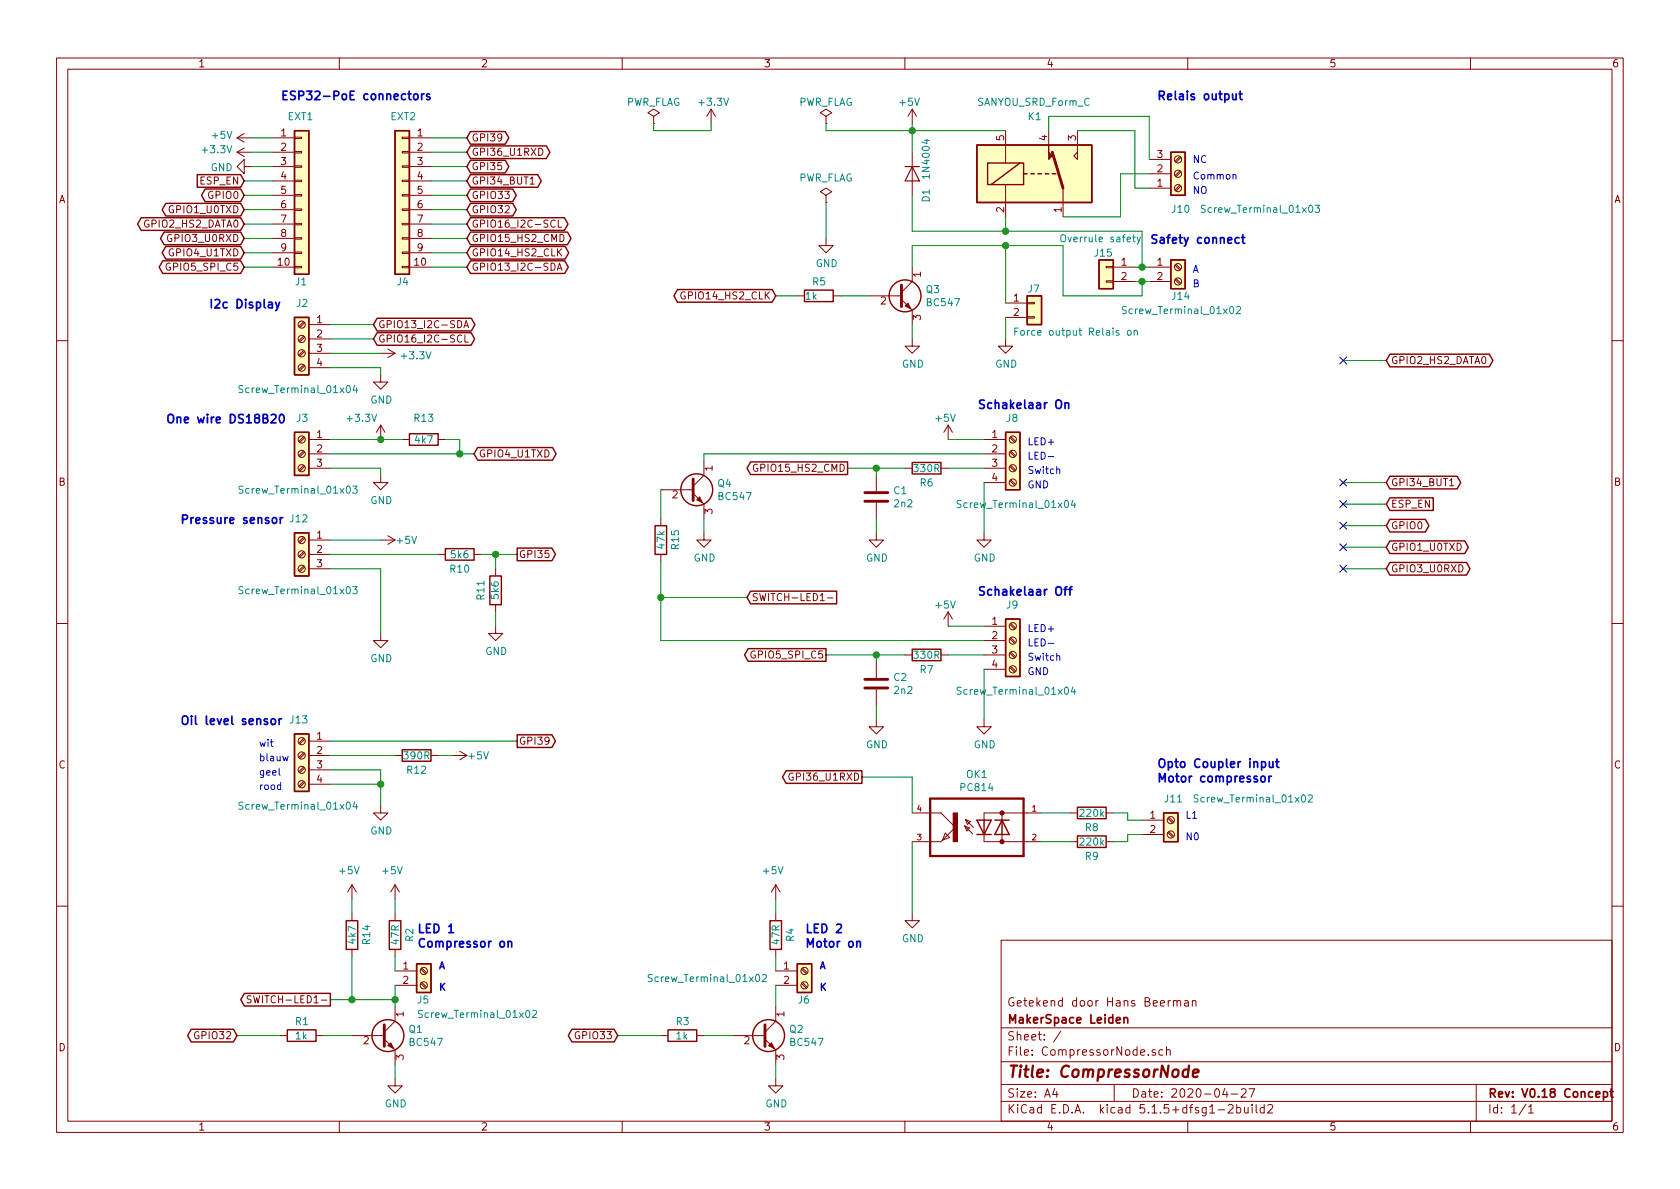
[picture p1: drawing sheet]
<svg xmlns="http://www.w3.org/2000/svg" width="297mm" height="210mm" viewBox="0 0 297 210" stroke-linecap="round" stroke-linejoin="round" font-family="sans-serif">
<g fill="none" stroke="#840000" stroke-width=".18">
<path d="M10 10.3h277v189.9h-277zM12 12.2h273v186.1h-273zM60 10.3v1.9M110 10.3v1.9M125.7 19.3l-.7 1.3M125.7 19.3v2.5M125.7 19.3l.8 1.3M160 10.3v1.9M161.3 19.3v2.5M161.3 19.3l-.8 1.3M161.3 19.3l.8 1.3M210 10.3v1.9"/>
<path d="M260 10.3v1.9M41.9 24.4h2.5M41.9 26.9h2.5M41.9 24.4l1.3 .7M41.9 26.9l1.3 .8M43.2 29.5v-1.3l-1.3 1.3 1.3 1.2v-1.2h1.2M43.2 23.6l-1.3 .8M43.2 26.2l-1.3 .7M48.3 24.4h3.8M48.3 26.9h3.8M48.3 29.5h3.8M48.3 32h3.8"/>
<path d="M48.3 34.5h3.8M48.3 37.1h3.8M48.3 39.6h3.8M52.1 39.5h1.2v.2h-1.2zM52.1 37h1.2v.2h-1.2zM52.1 31.9h1.2v.2h-1.2zM52.1 29.3h1.2v.3h-1.2zM52.1 26.8h1.2v.2h-1.2zM52.1 24.3h1.2v.2h-1.2zM52.1 34.4h1.2v.3h-1.2zM71.1 39.5h1.3v.2h-1.3zM71.1 37h1.3v.2h-1.3z"/>
<path d="M71.1 31.9h1.3v.2h-1.3zM71.1 29.3h1.3v.3h-1.3zM71.1 26.8h1.3v.2h-1.3zM71.1 24.3h1.3v.2h-1.3zM71.1 34.4h1.3v.3h-1.3zM72.4 24.4h3.8M72.4 26.9h3.8M72.4 29.5h3.8M72.4 32h3.8M72.4 34.5h3.8M72.4 37.1h3.8M72.4 39.6h3.8"/>
<path d="M93.8 32.6h.7M95.2 26.2a.64 .64 0 0 1 .8 .6 .64 .64 0 0 1-.8 .7zM98.1 39a.5 .5 0 0 0-.6 0 .5 .5 0 0 0-.1 .6 .45 .45 0 0 0 .2 .5 .45 .45 0 0 0 .5 0M98.7 38.9v1.3h.6M115.6 20.6l1-.7-1-.6-1 .6 1 .7v1.2M115.6 21.8h.1M146 34.5l1.1-.6-1.1-.6-1 .6 1 .6v1.3M146 35.8h.1M146 20.6l1.1-.7-1.1-.6-1 .6 1 .7v1.2M146 21.8h.1M161.3 26.9v7.6M177.8 23.1v5.7"/>
<path d="M177.8 32.6v5.7M185.4 23.1v2.5M188 33.3v5M190.5 23.1v5.1l-.6-.6 .6-.7M203.2 33.3h3.8M203.2 30.7h3.8M203.2 28.2h3.8M208.6 27.7l-.9 .8M208.6 30.2l-.9 .9M208.6 32.8l-.9 .8M208.8 27.9l-.9 .8M208.8 30.4l-.9 .8"/>
<path d="M208.8 32.9l-.9 .9M48.3 47.2h3.8M48.3 42.2h3.8M48.3 44.7h3.8M52.1 42h1.2v.3h-1.2zM52.1 44.6h1.2v.2h-1.2zM52.1 47.1h1.2v.3h-1.2zM53.7 59.4l-.9 .9M53.7 56.9l-.9 .8M53.9 59.6l-.9 .8M53.9 57.1l-.9 .8M54.6 57.4h3.8"/>
<path d="M54.6 59.9h3.8M71.1 42h1.3v.3h-1.3zM71.1 44.6h1.3v.2h-1.3zM71.1 47.1h1.3v.3h-1.3zM72.4 47.2h3.8M72.4 42.2h3.8M72.4 44.7h3.8M81.6 59.4a.5 .5 0 0 0-.6 0 .5 .5 0 0 0-.1 .6 .45 .45 0 0 0 .2 .4 .45 .45 0 0 0 .5 0M82 58l.4-1.3 .5 1.3M82.1 57.6h.6M82.2 59.2v1.3h.6M98.5 47.8l.4-1.3 .5 1.3"/>
<path d="M98.7 47.4h.5M98.8 44.5l.5 .8M99 41.4a.64 .64 0 0 1 .7 .7 .64 .64 0 0 1-.7 .6zM99.3 44l-.7 .7M121.1 51.7a.59 .59 0 0 0-.7 .6 .59 .59 0 0 0 .7 .5l.1-.5h-.3M141 52.3h1.2M146 42.2v1.2h1.3l-1.3 1.3-1.2-1.3h1.2M147.3 52.3h1.3M153.7 52.3h5.7M159.4 53l1.9 1.9v2.5M161.3 59.9v1.3h1.3l-1.3 1.3-1.3-1.3h1.3M161.3 47.2v2.6l-1.9 1.9"/>
<path d="M177.8 59.9v1.3h1.3l-1.3 1.3-1.3-1.3h1.3M177.8 53.6h3.8M177.8 56.1h3.8M181.6 56h1.3v.3h-1.3zM181.6 53.5h1.3v.2h-1.3zM195.6 49.7h1.2v.2h-1.2zM195.6 47.1h1.2v.3h-1.2zM196.8 47.2h3.9M196.8 49.8h3.9M203.2 47.2h3.8M203.2 49.8h3.8M207.7 49.4l.9 .9"/>
<path d="M207.7 46.9l.9 .8M207.9 49.3l.9 .8M207.9 46.7l.9 .9M10 60.2h2M53.7 64.5l-.9 .8M53.7 62l-.9 .8M53.7 79.8l-.9 .8M53.7 77.2l-.9 .8M53.9 64.7l-.9 .8M53.9 62.1l-.9 .9M53.9 79.9l-.9 .9M53.9 77.4l-.9 .8"/>
<path d="M54.6 62.5h3.8M54.6 65h3.8M54.6 77.7h3.8M67.3 66.3v1.3h1.3l-1.3 1.2-1.3-1.2h1.3M67.3 62.5h2.5M67.3 75.2l-.8 1.2M67.3 75.2v2.5M67.3 75.2l.8 1.2M68.6 61.7l1.2 .8M69.8 62.5l-1.2 .7M71.1 77.7h1.3M77.5 77.7h1.2"/>
<path d="M167.6 75.2l-.7 1.2M167.6 75.2v2.5M167.6 75.2l.8 1.2M174 77.7h3.8M178.5 79.9l.9 .9M178.5 77.4l.9 .8M178.7 79.8l.9 .8M178.7 77.2l.9 .8M285 60.2h2M53.7 97.5l-.9 .9M53.7 95l-.9 .8M53.7 82.3l-.9 .8"/>
<path d="M53.9 97.7l-.9 .8M53.9 95.2l-.9 .8M53.9 82.5l-.9 .8M54.6 80.3h3.8M54.6 82.8h3.8M54.6 98h3.8M54.6 95.5h3.8M67.3 84.1v1.2h1.3l-1.3 1.3-1.3-1.3h1.3M67.3 95.5h2.5M68.6 94.7l1.2 .8M69.8 95.5l-1.2 .8M77.5 98h1.2"/>
<path d="M83.8 98h1.3M116.8 86.6h5.8M116.8 91.7v1.3M116.8 98v1.3M122.6 87.2l1.9 1.9v2.6M124.5 94.2v1.3h1.2l-1.2 1.3-1.3-1.3h1.3M124.5 81.5v2.6l-1.9 1.9M133.9 82.2a.59 .59 0 0 0-.7 .5 .59 .59 0 0 0 .7 .6l.1-.5h-.3M154.9 94.2v1.3h1.3l-1.3 1.3-1.2-1.3h1.2M154.9 84.1v2.8M154.9 88.9v2.8M160 82.8h1.3"/>
<path d="M166.4 82.8h1.2M174 94.2v1.3h1.3l-1.3 1.3-1.3-1.3h1.3M174 80.3h3.8M174 82.8h3.8M174 85.3h3.8M178.5 85l.9 .8M178.5 82.5l.9 .8M178.7 84.8l.9 .9M178.7 82.3l.9 .8M256.3 85.9h.7M10 110.3h2M53.7 100.1l-.9 .8"/>
<path d="M53.9 100.2l-.9 .9M54.6 100.6h3.8M67.3 112v1.3h1.3l-1.3 1.2-1.3-1.2h1.3M87.6 110.7v1.3h1.3l-1.3 1.3-1.2-1.3h1.2M87.6 100.6v1.2M87.6 106.9v1.3M146.3 105.7h1M154.9 117.1v2.8M160 115.8h1.3M166.4 115.8h1.2M167.6 108.2v2.5M167.6 108.2l-.7 1.3"/>
<path d="M167.6 108.2l.8 1.3M174 115.8h3.8M174 110.7h3.8M174 113.3h3.8M174 118.4h3.8M178.5 118l.9 .9M178.5 115.5l.9 .8M178.5 112.9l.9 .9M178.5 110.4l.9 .8M178.7 117.9l.9 .8M178.7 115.3l.9 .8M178.7 112.8l.9 .8"/>
<path d="M178.7 110.2l.9 .9M285 110.3h2M53.7 138.2l-.9 .8M53.7 135.6l-.9 .9M53.7 133.1l-.9 .8M53.7 130.6l-.9 .8M53.9 138.3l-.9 .9M53.9 135.8l-.9 .8M53.9 133.3l-.9 .8M53.9 130.7l-.9 .9M54.6 131.1h3.8M54.6 133.6h3.8"/>
<path d="M54.6 136.1h3.8M54.6 138.7h3.8M69.8 133.6h1.3M76.2 133.6h1.3M80 133.6h2.5M81.3 132.8l1.2 .8M82.5 133.6l-1.2 .8M140.2 136.8a.59 .59 0 0 0-.7 .5 .59 .59 0 0 0 .7 .6l.1-.5h-.3M154.9 127.2v1.3h1.3l-1.3 1.3-1.2-1.3h1.2M154.9 121.9v2.8M174 127.2v1.3h1.3l-1.3 1.3-1.3-1.3h1.3M62.2 156.5l-.7 1.2"/>
<path d="M62.2 156.5v2.5M62.2 156.5l.8 1.2M67.3 142.5v1.3h1.3l-1.3 1.2-1.3-1.2h1.3M69.8 156.5v2.5M69.8 156.5l-.7 1.2M69.8 156.5l.8 1.2M137.2 156.5v2.5M137.2 156.5l-.8 1.2M137.2 156.5l.7 1.2M161.3 143.8h5.1l2.5 2.5-2.5 2.5h-5.1M167.1 147.3l.8 .8-1.3 .5zM170.6 146l1.4 1.4"/>
<path d="M170.6 146l.8 .4-.5 .5zM170.7 144.9l.9 .4-.5 .5zM170.7 144.9l1.4 1.4M174 147.6v1.2h10.1M177.2 143.8v1.2M177.2 147.6v1.2M184.1 143.8h-10.1v1.2M189.2 143.8h1.3M189.2 148.8h1.3M195.6 143.8h1.2M195.6 148.8h1.2M201.9 145h3.8"/>
<path d="M201.9 147.6h3.8M206.5 147.2l.8 .9M206.5 144.7l.8 .8M206.7 147.1l.8 .8M206.7 144.5l.8 .9M10 160.2h2M44.4 176.1h-.5l-.2 .1v.3l.6 .3 .1 .3-.2 .2h-.5M44.8 176.1l.3 1.2 .3-.9 .2 .9 .3-1.2M62.2 161.5v1.3M62.2 167.9v1.3M69.8 178v2.6l-1.9 1.9M69.8 161.5v1.3"/>
<path d="M69.8 167.9v1.3M69.8 171.7h3.9M69.8 174.2h3.9M74.4 173.9l.9 .8M74.4 171.4l.9 .8M74.6 173.7l.8 .9M74.6 171.2l.8 .8M137.2 178v2.6l-1.9 1.9M137.2 161.5v1.3M137.2 167.9v1.3M137.2 171.7h3.8M137.2 174.2h3.8"/>
<path d="M141.7 173.9l.9 .8M141.7 171.4l.9 .8M141.9 173.7l.8 .9M141.9 171.2l.8 .8M161.3 161.5v1.3h1.3l-1.3 1.3-1.3-1.3h1.3M177 166.3h108v32h-108zM207 176.9l-.4 .2v.1M207.5 177.1l.2-.2 .4 .1v.9M207.5 176.9v1M208.1 177.1a.36 .36 0 0 1 .3-.2 .36 .36 0 0 1 .4 .2v.8M209.5 177h.5l.1 .9M210.1 177.3l-.5 .1a.29 .29 0 0 0-.2 .2 .29 .29 0 0 0 .2 .3l.5-.1"/>
<path d="M210.8 177.1l.2-.2 .4 .1 .1 .9M210.8 176.9v1M285 160.2h2M49.5 183.1h1.3M55.9 183.1h1.2M60 198.3v1.9M62.2 183.1h5.7M67.9 183.8l1.9 1.9v2.5M69.8 190.7v1.3h1.3l-1.3 1.3-1.2-1.3h1.2M110 198.3v1.9M116.8 183.1h1.3M123.2 183.1h1.3"/>
<path d="M129.5 183.1h5.8M135.3 183.8l1.9 1.9v2.5M137.2 190.7v1.3h1.2l-1.2 1.3-1.3-1.3h1.3M160 198.3v1.9M177 194.8h108M177 191.8h108M177 187.8h108M177 181.8h108M186.5 192.5l-.4 1h1M186.8 193v1M187.6 182.3l-1.3 2M197 191.8v3"/>
<path d="M204.3 185.7a.37 .37 0 0 0-.6 .1l.1 .2 .5 .2v.1l-.2 .3-.4-.1M205.6 185.7l-.4-.1-.3 .3 .1 .6 .2 .1 .4-.1M206.2 185.7h.1a.37 .37 0 0 1 .6 .1v.8M206.2 185.1v1.5M210 198.3v1.9M215.4 196.3h1.1M216.6 192.5l-.4 1h.9M216.9 193v1M217.2 195.5l.2-.2h.4l.2 .5-.9 1h.9M217.7 193.5h1.1M218.7 195.9l.4-.1 .3 .3-.1 .6h-.6M218.7 195.3v1.5"/>
<path d="M219.5 192.7l.2-.2h.3l.3 .2v.3v.2l-.9 .8h.9M220 195.8l.1 .9 .3 .1 .3-.1M220.7 195.8v1M220.8 192.5h1l-.6 1.5M221.4 195.3v.2M221.4 195.8v1M222.1 195.3v1.3l.2 .2M223.5 195.9l-.4-.1-.3 .3 .1 .6 .2 .1 .4-.1M223.5 195.3v1.5M224.2 195.5l.2-.2h.3l.3 .5-.9 1h.9M260 198.3v1.9M261 191.8v6.5"/>
<path d="M269.8 195.2l-1.2 2M270.3 195.8l.4-.5v1.5M270.3 196.8h.8"/>
<circle cx="208.3" cy="28.2" r=".63"/>
<circle cx="208.3" cy="30.7" r=".63"/>
<circle cx="208.3" cy="33.3" r=".63"/>
<circle cx="53.3" cy="59.9" r=".63"/>
<circle cx="53.3" cy="57.4" r=".63"/>
<circle cx="208.3" cy="47.2" r=".63"/>
<circle cx="208.3" cy="49.8" r=".63"/>
<circle cx="53.3" cy="77.7" r=".63"/>
<circle cx="53.3" cy="62.5" r=".63"/>
<circle cx="53.3" cy="65" r=".63"/>
<circle cx="179.1" cy="77.7" r=".63"/>
<circle cx="53.3" cy="98" r=".63"/>
<circle cx="53.3" cy="95.5" r=".63"/>
<circle cx="53.3" cy="82.8" r=".63"/>
<circle cx="53.3" cy="80.3" r=".63"/>
<circle cx="179.1" cy="82.8" r=".63"/>
<circle cx="179.1" cy="80.3" r=".63"/>
<circle cx="179.1" cy="85.3" r=".63"/>
<circle cx="53.3" cy="100.6" r=".63"/>
<circle cx="179.1" cy="118.4" r=".63"/>
<circle cx="179.1" cy="115.8" r=".63"/>
<circle cx="179.1" cy="113.3" r=".63"/>
<circle cx="179.1" cy="110.7" r=".63"/>
<circle cx="53.3" cy="136.1" r=".63"/>
<circle cx="53.3" cy="138.7" r=".63"/>
<circle cx="53.3" cy="131.1" r=".63"/>
<circle cx="53.3" cy="133.6" r=".63"/>
<circle cx="207" cy="147.6" r=".63"/>
<circle cx="207" cy="145" r=".63"/>
<circle cx="74.9" cy="174.2" r=".63"/>
<circle cx="74.9" cy="171.7" r=".63"/>
<circle cx="142.2" cy="174.2" r=".63"/>
<circle cx="142.2" cy="171.7" r=".63"/>
</g>
<path d="M198.7 179.9v1M197.4 180.4l.7-.1-.1-.3-.4-.1-.2 .2 .1 .7h.5M198.7 180.1l.1-.1a.37 .37 0 0 1 .6 .1v.8M283.5 193.1l.4-.1 .3 .3-.1 .6-.2 .1-.4-.1M283.5 193v1.5M284.7 193h.5M284.9 192.5v1.3l.3 .2" fill="none" stroke="#840000" stroke-width=".3"/>
<g fill="none" stroke="#840000" stroke-width=".41">
<path d="M164.5 141.2h16.5v10.2h-16.5zM210.1 189.2a.68 .68 0 0 0-1 .3v.8l.3 .1 .6-.1M210.2 188.4l-.2 2M210.9 189.8l1-.2v-.4l-.6-.1-.3 .3-.1 .9 .2 .1 .6-.1"/>
<circle cx="177.2" cy="143.8" r=".25"/>
<circle cx="177.2" cy="148.8" r=".25"/>
</g>
<g fill="none" stroke="#840000" stroke-width=".25">
<path d="M25 38.5h17.5l.7 1.1-.7 1.1h-17.5l-.7-1.1zM29.3 36h13.2l.7 1.1-.7 1.1h-13.2l-.6-1.1zM34.9 30.9h7.6l.7 1.1-.7 1.1h-7.6zM36.3 33.4h6.2l.7 1.1-.7 1.2h-6.2l-.7-1.2zM52.1 23.1h2.5v25.4h-2.5zM69.8 23.1h2.6v25.4h-2.6zM83.2 28.3h6.1l.7 1.2-.7 1.1h-6.1l-.7-1.1zM83.2 33.4h7.5l.6 1.1-.6 1.2h-7.5l-.7-1.2zM83.2 36h7.5l.6 1.1-.6 1.1h-7.5l-.7-1.1zM83.2 38.5h16.6l.6 1.1-.6 1.1h-16.6l-.7-1.1zM83.2 25.8h13.4l.6 1.1-.6 1.1h-13.4l-.7-1.1zM83.2 30.9h11.9l.6 1.1-.6 1.1h-11.9l-.7-1.1z"/>
<path d="M83.2 23.3h6.1l.7 1.1-.7 1.1h-6.1l-.7-1.1zM172.7 25.6h20.3v10.2h-20.3zM174.6 28.8h6.4v3.8h-6.4zM180.3 28.8l-5 3.8M181 30.7h.6M182.2 30.7h.7M183.5 30.7h.6M184.8 30.7h.6M186.1 30.7h.6M207 26.9h2.5v7.6h-2.5zM28.8 46.1h13.7l.7 1.1-.7 1.2h-13.7l-.7-1.2zM29 41h13.5l.7 1.2-.7 1.1h-13.5l-.6-1.1z"/>
<path d="M29.3 43.6h13.2l.7 1.1-.7 1.1h-13.2l-.6-1.1zM52.1 56.1h2.5v10.2h-2.5zM66.7 56.3h16.6l.7 1.1-.7 1.1h-16.6l-.7-1.1zM66.7 58.8h16.6l.6 1.1-.6 1.2h-16.6l-.7-1.2zM83.2 43.6h16.7l.7 1.1-.7 1.1h-16.7l-.7-1.1zM83.2 41h17.1l.7 1.2-.7 1.1h-17.1l-.7-1.1zM83.2 46.1h16.6l.7 1.1-.7 1.2h-16.6l-.7-1.2zM119.8 51.2h16.7l.7 1.1-.7 1.1h-16.7l-.6-1.1zM142.2 51.3h5.1v2h-5.1zM181.6 52.3h2.5v5.1h-2.5zM194.3 46h2.5v5h-2.5zM207 46h2.5v5h-2.5z"/>
<path d="M52.1 76.4h2.5v7.7h-2.5zM72.4 76.7h5.1v2h-5.1zM84.5 79.1h13.2l.6 1.2-.6 1.1h-13.2l-.7-1.1zM177.8 76.4h2.5v10.2h-2.5zM245.7 62.6h17.6l.7 1.1-.7 1.2h-17.6l-.6-1.2zM52.1 94.2h2.5v7.6h-2.5zM78.7 97h5.1v2.1h-5.1zM91.4 96.9h6.2l.6 1.1-.6 1.2h-6.2zM115.8 93h2.1v5h-2.1zM132.7 81.7h17.2v2.2h-17.2l-.6-1.1zM161.3 81.8h5.1v2h-5.1zM245.7 88h7.7v2.3h-7.7l-.6-1.2z"/>
<path d="M245.7 84.2h11.9l.7 1.1-.7 1.2h-11.9l-.6-1.2zM245.7 99.5h13.6l.6 1.1-.6 1.1h-13.6l-.6-1.1zM245.7 95.7h13.3l.6 1.1-.6 1.1h-13.3l-.6-1.1zM245.7 91.8h6.3l.7 1.2-.7 1.1h-6.3l-.6-1.1zM86.6 101.8h2v5.1h-2zM132.3 114.7h13.7v2.2h-13.7l-.7-1.1zM132.7 104.5h15.2v2.3h-15.2l-.6-1.1zM161.3 114.8h5.1v2h-5.1zM177.8 109.5h2.5v10.1h-2.5zM52.1 129.8h2.5v10.1h-2.5zM71.1 132.6h5.1v2h-5.1zM91.4 129.9h6.2l.6 1.2-.6 1.1h-6.2z"/>
<path d="M139 136.3h13.4v2.2h-13.4l-.6-1.1zM172.7 145h2.6l-1.3 2.6zM172.7 147.6h2.6M174 145v2.6M175.9 145h2.5M177.2 145l1.2 2.6h-2.5zM177.2 145v2.6M190.5 142.7h5.1v2.1h-5.1zM190.5 147.8h5.1v2.1h-5.1zM205.7 143.8h2.6v5h-2.6zM43.2 175.7h15.2v2.2h-15.2l-.6-1.1zM61.2 162.8h2v5.1h-2z"/>
<path d="M68.8 162.8h2.1v5.1h-2.1zM73.7 170.4h2.5v5.1h-2.5zM136.1 162.8h2.1v5.1h-2.1zM141 170.4h2.5v5.1h-2.5zM33.8 182h7.5l.6 1.1-.6 1.1h-7.5l-.6-1.1zM50.8 182.1h5.1v2h-5.1zM101.1 182h7.5l.6 1.1-.6 1.1h-7.5l-.6-1.1zM118.1 182.1h5.1v2h-5.1z"/>
<circle cx="160" cy="52.3" r="2.82"/>
<circle cx="123.2" cy="86.6" r="2.82"/>
<circle cx="68.6" cy="183.1" r="2.82"/>
<circle cx="135.9" cy="183.1" r="2.82"/>
</g>
<path d="M186.1 26.9l1.9 6.4M159.4 50.4v3.8M122.6 84.7v3.8M152.9 88.6h4.1M152.9 87.1h4.1M152.9 121.7h4.1M152.9 120.1h4.1M67.9 181.2v3.8M135.3 181.2v3.8" fill="none" stroke="#840000" stroke-width=".51"/>
<g fill="#840000" stroke="#840000" stroke-width=".18">
<path d="M135.9 184.9l.5-.5 .5 1z"/>
<path d="M68.6 184.9l.5-.5 .5 1z"/>
<path d="M123.2 88.4l.5-.5 .5 1z"/>
<path d="M160 54.1l.5-.5 .5 1z"/>
<path d="M185.4 25.6v1.3l.7 .7-.7 .6z"/>
<path d="M168.5 143.8h.8v5h-.8z"/>
</g>
<g fill="#ffffc2" stroke="#ffffc2" stroke-width=".18">
<path d="M52.1 56.1h2.5v10.2h-2.5z"/>
<path d="M172.7 25.6h20.3v10.2h-20.3z"/>
<path d="M181.6 52.3h2.5v5.1h-2.5z"/>
<path d="M177.8 76.4h2.5v10.2h-2.5z"/>
<path d="M52.1 129.8h2.5v10.1h-2.5z"/>
<path d="M52.1 94.2h2.5v7.6h-2.5z"/>
<path d="M177.8 109.5h2.5v10.1h-2.5z"/>
<path d="M52.1 76.4h2.5v7.7h-2.5z"/>
<path d="M52.1 23.1h2.5v25.4h-2.5z"/>
<path d="M141 170.4h2.5v5.1h-2.5z"/>
<path d="M73.7 170.4h2.5v5.1h-2.5z"/>
<path d="M69.8 23.1h2.6v25.4h-2.6z"/>
<path d="M207 26.9h2.5v7.6h-2.5z"/>
<path d="M205.7 143.8h2.6v5h-2.6z"/>
<path d="M207 46h2.5v5h-2.5z"/>
<path d="M194.3 46h2.5v5h-2.5z"/>
</g>
<g fill="none" stroke="#008484" stroke-width=".18">
<path d="M213.1 36.4l-.5-.1-.2 .1 .1 .4 .6 .3v.2l-.2 .3-.5-.1M232.5 36.3h.8l-.4 .5 .3 .1v.6l-.5 .1-.2-.2M179.4 58.6h.5M180 58h-.6v1.3M187.6 41.7l.3-.2a.45 .45 0 0 1 .5 .4v.4l-.2 .4h-.5a1 1 0 0 1-.1-1zM199.1 54.3l-.4-.1-.2 .1v.5l.6 .2v.2l-.2 .3-.5-.1M199.4 58.5l.3-.1 .3 .3-.1 .5-.3 .1-.2-.1zM200.5 58.6l.2-.2 .3 .1 .1 .8M200.5 58.4v.9M201 41.9l.3 .9M201.7 41.9l-.5 1.2-.2 .1M218.6 54.3l.5-.1 .2 .4v.2l-.8 .7h.8"/>
<path d="M43 68.2h-.5l-.2 .1v.4l.6 .3 .1 .2-.3 .2h-.5M62.7 68.1l-.3 .9h.8M63 68.6v.8M43 86l-.5-.1-.2 .2v.4l.6 .2 .1 .3-.3 .2h-.5M62.4 85.9h.7l-.4 .5 .4 .2-.1 .6h-.4l-.2-.1M169.9 88.6l-.5-.1-.1 .1v.4l.6 .3v.2l-.2 .3-.5-.1M189.7 88.4l-.3 .9h.8M190 88.9v.9M43 103.8l-.5-.1-.2 .2v.4l.6 .2 .1 .3-.3 .2-.5-.1M62.4 103.7h.7l-.4 .5 .4 .1-.1 .6-.4 .1-.2-.1M169.9 121.6l-.5-.1-.1 .1v.5l.6 .2v.2l-.2 .3-.5-.1M189.7 121.5l-.3 .8h.8"/>
<path d="M190 121.9v.9M43 141.9l-.5-.1-.2 .2v.4l.6 .2 .1 .3-.3 .2-.5-.1M62.7 141.8l-.3 .9h.8M63 142.3v.8M211.8 140.6h-.4l-.2 .1v.4l.6 .2v.3l-.2 .2h-.5M231.3 140.7l.5-.1 .2 .3v.2l-.8 .7h.8M74.7 178.7h-.5l-.2 .1 .1 .4 .5 .2 .1 .3-.3 .2h-.4M94.2 178.8l.4-.1 .3 .3-.1 .2-.7 .7h.8M115.3 172.4l-.5-.1-.1 .1v.5l.6 .2v.2l-.2 .3-.5-.1M134.8 172.4l.5-.1 .2 .4v.2l-.8 .7h.8"/>
</g>
<path d="M160 29.5h2.6M161.3 29.5l1.3 2.5h-2.6z" fill="none" stroke="#840000" stroke-width=".2"/>
<g fill="none" stroke="#008400" stroke-width=".18">
<path d="M43.2 34.5h5.1M43.2 32h5.1M43.2 39.6h5.1M43.2 37.1h5.1M44.4 26.9h3.9M44.4 24.4h3.9M44.4 29.5h3.9M76.2 34.5h6.3M76.2 26.9h6.3M76.2 24.4h6.3M76.2 29.5h6.3M76.2 32h6.3"/>
<path d="M76.2 39.6h6.3M76.2 37.1h6.3M115.6 21.8v1.3h10.1v-1.3M146 21.8v1.3h31.8M146 35.8v6.4M161.3 21.8v5.1M161.3 34.5v6.4h40.6v6.3M177.8 38.3v2.6M185.4 23.1v-2.5h17.8v7.6M190.5 23.1h10.2v10.2h2.5M203.2 30.7h-5.1v7.6h-10.1M43.2 44.7h5.1"/>
<path d="M43.2 42.2h5.1M43.2 47.2h5.1M58.4 57.4h7.6M58.4 59.9h7.6M76.2 44.7h6.3M76.2 42.2h6.3M76.2 47.2h6.3M137.2 52.3h3.8M148.6 52.3h5.1M161.3 47.2v-3.8h26.7v8.9h13.9v-2.5M161.3 57.4v2.5M177.8 43.4v10.2"/>
<path d="M177.8 56.1v3.8M200.7 49.8h2.5M200.7 47.2h2.5M58.4 65h8.9v1.3M58.4 77.7h12.7M58.4 62.5h8.9M78.7 77.7h2.6v2.6M167.6 77.7h6.4M237.5 63.7h7.6M58.4 82.8h8.9v1.3M58.4 95.5h8.9M58.4 98h19.1"/>
<path d="M58.4 80.3h25.4M85.1 98h6.3M87.6 98v2.6M116.8 86.6v5.1M116.8 99.3v14h57.2M124.5 91.7v2.5M149.9 82.8h10.1M154.9 82.8v1.3M154.9 91.7v2.5M167.6 82.8h6.4M174 80.3h-49.5v1.2M174 85.3v8.9"/>
<path d="M237.5 89.1h7.6M237.5 85.3h7.6M237.5 93h7.6M237.5 96.8h7.6M58.4 100.6h8.9v11.4M87.6 108.2v2.5M116.8 105.7h15.3M146 115.8h14M154.9 115.8v1.3M167.6 110.7h6.4M167.6 115.8h6.4M174 118.4v8.8"/>
<path d="M237.5 100.6h7.6M58.4 136.1h8.9v6.4M58.4 138.7h8.9M58.4 131.1h33M58.4 133.6h11.4M77.5 133.6h2.5M152.4 137.4h8.9v6.4M154.9 124.7v2.5M62.2 159v2.5M69.8 159v2.5M137.2 159v2.5M161.3 148.8v12.7"/>
<path d="M184.1 148.8h5.1M184.1 143.8h5.1M196.8 143.8h2.6v1.2h2.5M201.9 147.6h-2.5v1.2h-2.6M58.4 176.8h11.4M62.2 169.2v7.6M69.8 169.2v2.5M69.8 174.2v3.8M137.2 169.2v2.5M137.2 174.2v3.8M41.9 183.1h7.6M57.1 183.1h5.1"/>
<path d="M69.8 188.2v2.5M109.2 183.1h7.6M124.5 183.1h5M137.2 188.2v2.5"/>
</g>
<path d="M218 31l.5-.1v.8M185.3 80.7h1M186.8 83h.5l.1 .7M185.3 113.8h1M186.8 116h.5l.1 .8M49.4 135.8v1.1l.1 .2M50 133.7l.2 .8 .3-.5 .2 .5 .3-.8" fill="none" stroke="#0000c2" stroke-width=".18"/>
<g fill="none" stroke="#0000c2" stroke-width=".3">
<path d="M73.3 16.7l.3-.1 .3 .3v.4l-.3 .3-.3-.1-.2-.2zM74.5 16.6v1M75 16.6l-.3 .1-.2 .2M76 16.7l-.4-.1-.2 .2 .1 .2 .5 .2v.3h-.6M217.9 16.6l.1 .9 .4 .1 .2-.1M218.6 16.6v1M219.1 16.6h.5M219.3 16.1v1.3l.3 .2M48.7 53.4l.4 1.1M49.4 53.4l-.5 1.4-.2 .1M219.1 42.1l-.4-.1-.3 .3v.4l.1 .2h.6M219.5 42h.6"/>
<path d="M219.7 41.5v1.3l.1 .1 .3 .1M48 73.4l.5-.1 .2 .1 .1 .3-.1 .2-.8 .9h.9M49.5 73.4l.2-.1a.8 .8 0 0 1 .6 .6 .8 .8 0 0 1-.3 .8l-.1 .1a.83 .83 0 0 1-.4-1.4zM188.3 71.4l.2-.2 .4 .1 .1 .9M188.3 71.2v1M48.2 91.7l.2-.2 .4 .2 .1 .5-.1 .3-.4 .1-.2-.2zM49.6 91.5v1.1M50 91.5l-.3 .1-.1 .2M188.1 104.2h.6M188.7 103.8l-.4 .2v1.3M189 104.2h.5M189.5 103.8l-.3 .2v1.3"/>
<path d="M48 127.2l.2-.1 .4 .1 .1 .6-.1 .2-.4 .1-.2-.1zM49.4 127.1v1M49.8 127.1l-.3 .1-.1 .2M223 137.4l.2-.1 .4 .1 .1 .6-.1 .2-.4 .1-.2-.2zM224.4 137.3v1M224.4 134.7l.1 .9 .3 .1 .3-.1M224.8 137.3h-.3l-.1 .3M225.1 134.7v1M225.6 134.7h.5M225.8 134.2v1.3l.3 .2M79.3 164.9h.9M89.8 166.6l.1-.1a.36 .36 0 0 1 .6 .2v.8"/>
<path d="M89.8 166.5v1M151.5 166.6l.2-.1h.4v1"/>
</g>
<g fill="#008400" stroke="#008400" stroke-width=".25">
<circle cx="67.3" cy="77.7" r=".51"/>
<circle cx="201.9" cy="47.2" r=".51"/>
<circle cx="177.8" cy="40.9" r=".51"/>
<circle cx="67.3" cy="138.7" r=".51"/>
<circle cx="87.6" cy="98" r=".51"/>
<circle cx="201.9" cy="49.8" r=".51"/>
<circle cx="177.8" cy="43.4" r=".51"/>
<circle cx="161.3" cy="23.1" r=".51"/>
<circle cx="81.3" cy="80.3" r=".51"/>
<circle cx="116.8" cy="105.7" r=".51"/>
<circle cx="69.9" cy="176.8" r=".51"/>
<circle cx="62.2" cy="176.8" r=".51"/>
<circle cx="154.9" cy="115.8" r=".51"/>
<circle cx="154.9" cy="82.8" r=".51"/>
</g>
<path d="M236.9 63.1l1.2 1.3M238.1 63.1l-1.2 1.3M236.9 96.2l1.2 1.2M236.9 100l1.2 1.2M236.9 92.3l1.2 1.3M236.9 88.5l1.2 1.3M236.9 84.7l1.2 1.2M238.1 96.2l-1.2 1.2M238.1 100l-1.2 1.2M238.1 92.3l-1.2 1.3M238.1 88.5l-1.2 1.3M238.1 84.7l-1.2 1.2" fill="none" stroke="#000084" stroke-width=".18"/>
<text font-size="2.8" fill="#840000" x="178" y="190.5">Title: CompressorNode</text>
<g font-size="2.1" fill="#0000c2">
<text x="49.5" y="17.7">ESP32-PoE connectors</text>
<text x="204.5" y="17.7">Relais output</text>
<text x="203.2" y="43.1">Safety connect</text>
<text x="36.8" y="54.5">I2c Display</text>
<text x="29.2" y="74.8">One wire DS18B20</text>
<text x="172.7" y="72.3">Schakelaar On</text>
<text x="31.7" y="92.6">Pressure sensor</text>
<text x="172.7" y="105.3">Schakelaar Off</text>
<text x="31.7" y="128.2">Oil level sensor</text>
<text x="204.5" y="135.8">Opto Coupler input</text>
<text x="204.5" y="138.3">Motor compressor</text>
<text x="73.7" y="165">LED 1</text>
<text x="73.7" y="167.6">Compressor on</text>
<text x="142.2" y="165">LED 2</text>
<text x="142.2" y="167.6">Motor on</text>
</g>
<g font-size="2.1" fill="#840000">
<text x="178" y="178">Getekend door Hans Beerman</text>
<text x="178" y="184">Sheet: /</text>
<text x="178" y="181">MakerSpace Leiden</text>
<text x="178" y="186.7">File: CompressorNode.sch</text>
<text x="178" y="196.9">KiCad E.D.A. kicad 5.1.5+dfsg1-2build2</text>
<text x="178" y="194.1">Size: A4</text>
<text x="200" y="194.1">Date: 2020-04-27</text>
<text x="263" y="194.1">Rev: V0.18 Concept</text>
<text x="263" y="196.9">Id: 1/1</text>
</g>
<g font-size="1.8" fill="#840000">
<text x="35" y="11.9">1</text>
<text x="85" y="11.9">2</text>
<text x="135" y="11.9">3</text>
<text x="185" y="11.9">4</text>
<text x="235" y="11.9">5</text>
<text x="285" y="11.9">6</text>
<text x="49.7" y="24.1">1</text>
<text x="49.7" y="26.7">2</text>
<text x="49.7" y="29.2">3</text>
<text x="73.8" y="24.1">1</text>
<text x="73.8" y="26.7">2</text>
<text x="73.8" y="29.2">3</text>
<text x="83.3" y="27.6">GPI36_U1RXD</text>
<text x="83.3" y="25">GPI39</text>
<text x="177.5" y="24.9" transform="rotate(-90 177.5 24.9)">5</text>
<text x="185.2" y="24.9" transform="rotate(-90 185.2 24.9)">4</text>
<text x="190.2" y="24.9" transform="rotate(-90 190.2 24.9)">3</text>
<text x="204.6" y="27.9">3</text>
<text x="10.4" y="35.9">A</text>
<text x="35.4" y="32.6">ESP_EN</text>
<text x="37" y="35.2">GPIO0</text>
<text x="49.7" y="31.7">4</text>
<text x="49.7" y="34.3">5</text>
<text x="73.8" y="31.7">4</text>
<text x="73.8" y="34.3">5</text>
<text x="83.3" y="30.1">GPI35</text>
<text x="83.3" y="35.2">GPIO33</text>
<text x="83.3" y="32.6">GPI34_BUT1</text>
<text x="204.6" y="33">1</text>
<text x="204.6" y="30.5">2</text>
<text x="285.4" y="35.9">A</text>
<text x="25.7" y="40.3">GPIO2_HS2_DATA0</text>
<text x="30.2" y="37.7">GPIO1_U0TXD</text>
<text x="49.7" y="36.8">6</text>
<text x="49.7" y="39.4">7</text>
<text x="49.7" y="41.9">8</text>
<text x="73.8" y="36.8">6</text>
<text x="73.8" y="39.4">7</text>
<text x="73.8" y="41.9">8</text>
<text x="83.3" y="37.7">GPIO32</text>
<text x="83.3" y="40.3">GPIO16_I2C-SCL</text>
<text x="177.5" y="37.6" transform="rotate(-90 177.5 37.6)">2</text>
<text x="187.7" y="37.6" transform="rotate(-90 187.7 37.6)">1</text>
<text x="29.9" y="47.9">GPIO5_SPI_C5</text>
<text x="30" y="42.8">GPIO3_U0RXD</text>
<text x="30.2" y="45.3">GPIO4_U1TXD</text>
<text x="49.2" y="47">10</text>
<text x="49.7" y="44.4">9</text>
<text x="73.3" y="47">10</text>
<text x="73.8" y="44.4">9</text>
<text x="83.3" y="45.3">GPIO14_HS2_CLK</text>
<text x="83.3" y="42.8">GPIO15_HS2_CMD</text>
<text x="83.3" y="47.9">GPIO13_I2C-SDA</text>
<text x="198.3" y="47">1</text>
<text x="204.6" y="47">1</text>
<text x="120.9" y="53">GPIO14_HS2_CLK</text>
<text x="155.7" y="53.8">2</text>
<text x="162.8" y="49" transform="rotate(-90 162.8 49)">1</text>
<text x="179.2" y="53.3">1</text>
<text x="198.3" y="49.5">2</text>
<text x="204.6" y="49.5">2</text>
<text x="56" y="57.1">1</text>
<text x="56" y="59.7">2</text>
<text x="66.8" y="58">GPIO13_I2C-SDA</text>
<text x="162.8" y="56.6" transform="rotate(-90 162.8 56.6)">3</text>
<text x="179.2" y="55.9">2</text>
<text x="56" y="62.2">3</text>
<text x="56" y="64.8">4</text>
<text x="66.8" y="60.6">GPIO16_I2C-SCL</text>
<text x="245.9" y="64.4">GPIO2_HS2_DATA0</text>
<text x="56" y="77.5">1</text>
<text x="175.4" y="77.5">1</text>
<text x="56" y="80">2</text>
<text x="56" y="82.5">3</text>
<text x="84.6" y="80.9">GPIO4_U1TXD</text>
<text x="126" y="83.3" transform="rotate(-90 126 83.3)">1</text>
<text x="133.8" y="83.4">GPIO15_HS2_CMD</text>
<text x="175.4" y="80">2</text>
<text x="175.4" y="82.5">3</text>
<text x="10.4" y="85.9">B</text>
<text x="118.9" y="88.1">2</text>
<text x="175.4" y="85.1">4</text>
<text x="245.9" y="89.8">ESP_EN</text>
<text x="245.9" y="86">GPI34_BUT1</text>
<text x="285.4" y="85.9">B</text>
<text x="56" y="95.2">1</text>
<text x="126" y="90.9" transform="rotate(-90 126 90.9)">3</text>
<text x="245.9" y="93.6">GPIO0</text>
<text x="56" y="97.8">2</text>
<text x="56" y="100.3">3</text>
<text x="91.7" y="98.7">GPI35</text>
<text x="245.9" y="101.2">GPIO3_U0RXD</text>
<text x="245.9" y="97.4">GPIO1_U0TXD</text>
<text x="132.9" y="106.3">SWITCH-LED1-</text>
<text x="175.4" y="110.5">1</text>
<text x="175.4" y="113">2</text>
<text x="133.3" y="116.5">GPIO5_SPI_C5</text>
<text x="175.4" y="115.6">3</text>
<text x="175.4" y="118.1">4</text>
<text x="56" y="130.8">1</text>
<text x="91.7" y="131.7">GPI39</text>
<text x="10.4" y="135.9">C</text>
<text x="56" y="133.3">2</text>
<text x="56" y="135.9">3</text>
<text x="285.4" y="135.9">C</text>
<text x="56" y="138.4">4</text>
<text x="140.2" y="138">GPI36_U1RXD</text>
<text x="203.4" y="144.8">1</text>
<text x="203.4" y="147.3">2</text>
<text x="71.3" y="171.4">1</text>
<text x="71.3" y="174">2</text>
<text x="138.6" y="171.4">1</text>
<text x="138.6" y="174">2</text>
<text x="45.5" y="177.4">SWITCH-LED1-</text>
<text x="71.4" y="179.8" transform="rotate(-90 71.4 179.8)">1</text>
<text x="138.7" y="179.8" transform="rotate(-90 138.7 179.8)">1</text>
<text x="10.4" y="185.9">D</text>
<text x="34.7" y="183.8">GPIO32</text>
<text x="64.3" y="184.7">2</text>
<text x="102" y="183.8">GPIO33</text>
<text x="131.6" y="184.7">2</text>
<text x="285.4" y="185.9">D</text>
<text x="71.4" y="187.4" transform="rotate(-90 71.4 187.4)">3</text>
<text x="138.7" y="187.4" transform="rotate(-90 138.7 187.4)">3</text>
<text x="35" y="199.9">1</text>
<text x="85" y="199.9">2</text>
<text x="135" y="199.9">3</text>
<text x="185" y="199.9">4</text>
<text x="235" y="199.9">5</text>
<text x="285" y="199.9">6</text>
</g>
<g font-size="1.8" fill="#008484">
<text x="50.9" y="21.3">EXT1</text>
<text x="69.1" y="21.3">EXT2</text>
<text x="110.6" y="18.7">PWR_FLAG</text>
<text x="123.8" y="18.7">+3.3V</text>
<text x="141.1" y="18.7">PWR_FLAG</text>
<text x="159.2" y="18.7">+5V</text>
<text x="172.8" y="18.7">SANYOU_SRD_Form_C</text>
<text x="181.8" y="21.3">K1</text>
<text x="35.9" y="27.1">+3.3V</text>
<text x="37.6" y="24.6">+5V</text>
<text x="37.2" y="30.3">GND</text>
<text x="141.1" y="32.1">PWR_FLAG</text>
<text x="164.4" y="35.7" transform="rotate(-90 164.4 35.7)">D1</text>
<text x="164.4" y="31.2" transform="rotate(-90 164.4 31.2)">1N4004</text>
<text x="207.3" y="37.6">J10</text>
<text x="213.1" y="37.6">Screw_Terminal_01x03</text>
<text x="144.2" y="47.2">GND</text>
<text x="188.2" y="42.8">Overrule safety</text>
<text x="193.6" y="45.4">J15</text>
<text x="52.3" y="50.5">J1</text>
<text x="70.3" y="50.5">J4</text>
<text x="142.5" y="53">1k</text>
<text x="143.7" y="50.5">R5</text>
<text x="163.8" y="51.8">Q3</text>
<text x="181.8" y="51.7">J7</text>
<text x="207.3" y="53">J14</text>
<text x="52.5" y="54.3">J2</text>
<text x="164" y="54.1">BC547</text>
<text x="180.7" y="59.4">Force output Relais on</text>
<text x="199.2" y="55.5">Screw_Terminal_01x02</text>
<text x="71.1" y="63.5">+3.3V</text>
<text x="159.5" y="65">GND</text>
<text x="176" y="65">GND</text>
<text x="43" y="69.5">Screw_Terminal_01x04</text>
<text x="65.5" y="71.4">GND</text>
<text x="52.5" y="74.6">J3</text>
<text x="61.5" y="74.6">+3.3V</text>
<text x="73.3" y="74.6">R13</text>
<text x="165.5" y="74.6">+5V</text>
<text x="178" y="74.6">J8</text>
<text x="73.5" y="78.4">4k7</text>
<text x="161.7" y="83.5">330R</text>
<text x="43" y="87.3">Screw_Terminal_01x03</text>
<text x="65.5" y="89.1">GND</text>
<text x="126.9" y="86.1">Q4</text>
<text x="127.2" y="88.4">BC547</text>
<text x="158.1" y="87.4">C1</text>
<text x="158.2" y="89.7">2n2</text>
<text x="162.7" y="86">R6</text>
<text x="170" y="89.8">Screw_Terminal_01x04</text>
<text x="51.4" y="92.4">J12</text>
<text x="70.3" y="96.2">+5V</text>
<text x="79.7" y="101.3">R10</text>
<text x="79.8" y="98.7">5k6</text>
<text x="117.5" y="97" transform="rotate(-90 117.5 97)">47k</text>
<text x="120.1" y="97.1" transform="rotate(-90 120.1 97.1)">R15</text>
<text x="122.6" y="99.3">GND</text>
<text x="153.1" y="99.3">GND</text>
<text x="172.2" y="99.3">GND</text>
<text x="43" y="105.1">Screw_Terminal_01x03</text>
<text x="85.6" y="106" transform="rotate(-90 85.6 106)">R11</text>
<text x="88.2" y="105.9" transform="rotate(-90 88.2 105.9)">5k6</text>
<text x="165.5" y="107.6">+5V</text>
<text x="178" y="107.6">J9</text>
<text x="65.5" y="117.1">GND</text>
<text x="85.8" y="115.8">GND</text>
<text x="161.7" y="116.5">330R</text>
<text x="162.7" y="119">R7</text>
<text x="158.1" y="120.4">C2</text>
<text x="158.2" y="122.7">2n2</text>
<text x="170" y="122.9">Screw_Terminal_01x04</text>
<text x="51.4" y="127.9">J13</text>
<text x="71.6" y="134.3">390R</text>
<text x="72" y="136.8">R12</text>
<text x="83" y="134.3">+5V</text>
<text x="153.1" y="132.3">GND</text>
<text x="170.9" y="137.6">OK1</text>
<text x="172.2" y="132.3">GND</text>
<text x="43" y="143.2">Screw_Terminal_01x04</text>
<text x="170" y="139.9">PC814</text>
<text x="206" y="141.9">J11</text>
<text x="211.9" y="141.9">Screw_Terminal_01x02</text>
<text x="65.5" y="147.6">GND</text>
<text x="191.1" y="144.4">220k</text>
<text x="191.1" y="149.5">220k</text>
<text x="191.9" y="147">R8</text>
<text x="60.1" y="154.6">+5V</text>
<text x="67.7" y="154.6">+5V</text>
<text x="135" y="154.6">+5V</text>
<text x="191.9" y="152.1">R9</text>
<text x="62.9" y="166.8" transform="rotate(-90 62.9 166.8)">4k7</text>
<text x="65.5" y="166.9" transform="rotate(-90 65.5 166.9)">R14</text>
<text x="70.5" y="166.9" transform="rotate(-90 70.5 166.9)">47R</text>
<text x="73.1" y="166.5" transform="rotate(-90 73.1 166.5)">R2</text>
<text x="137.8" y="166.9" transform="rotate(-90 137.8 166.9)">47R</text>
<text x="140.4" y="166.5" transform="rotate(-90 140.4 166.5)">R4</text>
<text x="159.5" y="166.6">GND</text>
<text x="115.3" y="173.7">Screw_Terminal_01x02</text>
<text x="73.9" y="177.5">J5</text>
<text x="141.2" y="177.5">J6</text>
<text x="52.3" y="181.3">R1</text>
<text x="52.3" y="183.8">1k</text>
<text x="72.3" y="182.6">Q1</text>
<text x="72.6" y="185">BC547</text>
<text x="74.7" y="180">Screw_Terminal_01x02</text>
<text x="119.6" y="181.3">R3</text>
<text x="119.6" y="183.8">1k</text>
<text x="139.6" y="182.6">Q2</text>
<text x="139.9" y="185">BC547</text>
<text x="68" y="195.8">GND</text>
<text x="135.3" y="195.8">GND</text>
</g>
<g font-size="1.7" fill="#0000c2">
<text x="210.8" y="28.8">NC</text>
<text x="210.8" y="31.7">Common</text>
<text x="210.8" y="34.3">NO</text>
<text x="210.8" y="48.3">A</text>
<text x="210.8" y="50.8">B</text>
<text x="181.6" y="78.7">LED+</text>
<text x="181.6" y="81.3">LED-</text>
<text x="181.6" y="83.8">Switch</text>
<text x="181.6" y="86.4">GND</text>
<text x="181.6" y="111.8">LED+</text>
<text x="181.6" y="119.4">GND</text>
<text x="181.6" y="116.8">Switch</text>
<text x="181.6" y="114.3">LED-</text>
<text x="45.7" y="132.1">wit</text>
<text x="45.7" y="134.6">blauw</text>
<text x="45.7" y="137.2">geel</text>
<text x="45.7" y="139.7">rood</text>
<text x="209.5" y="144.8">L1</text>
<text x="209.5" y="148.6">N0</text>
<text x="77.5" y="171.4">A</text>
<text x="144.8" y="171.4">A</text>
<text x="77.5" y="175.2">K</text>
<text x="144.8" y="175.2">K</text>
</g>
<g font-size="1.4" fill="#840000">
<text x="162.2" y="143.5">4</text>
<text x="182.5" y="143.5">1</text>
<text x="162.2" y="148.6">3</text>
<text x="182.5" y="148.6">2</text>
</g>
</svg>
